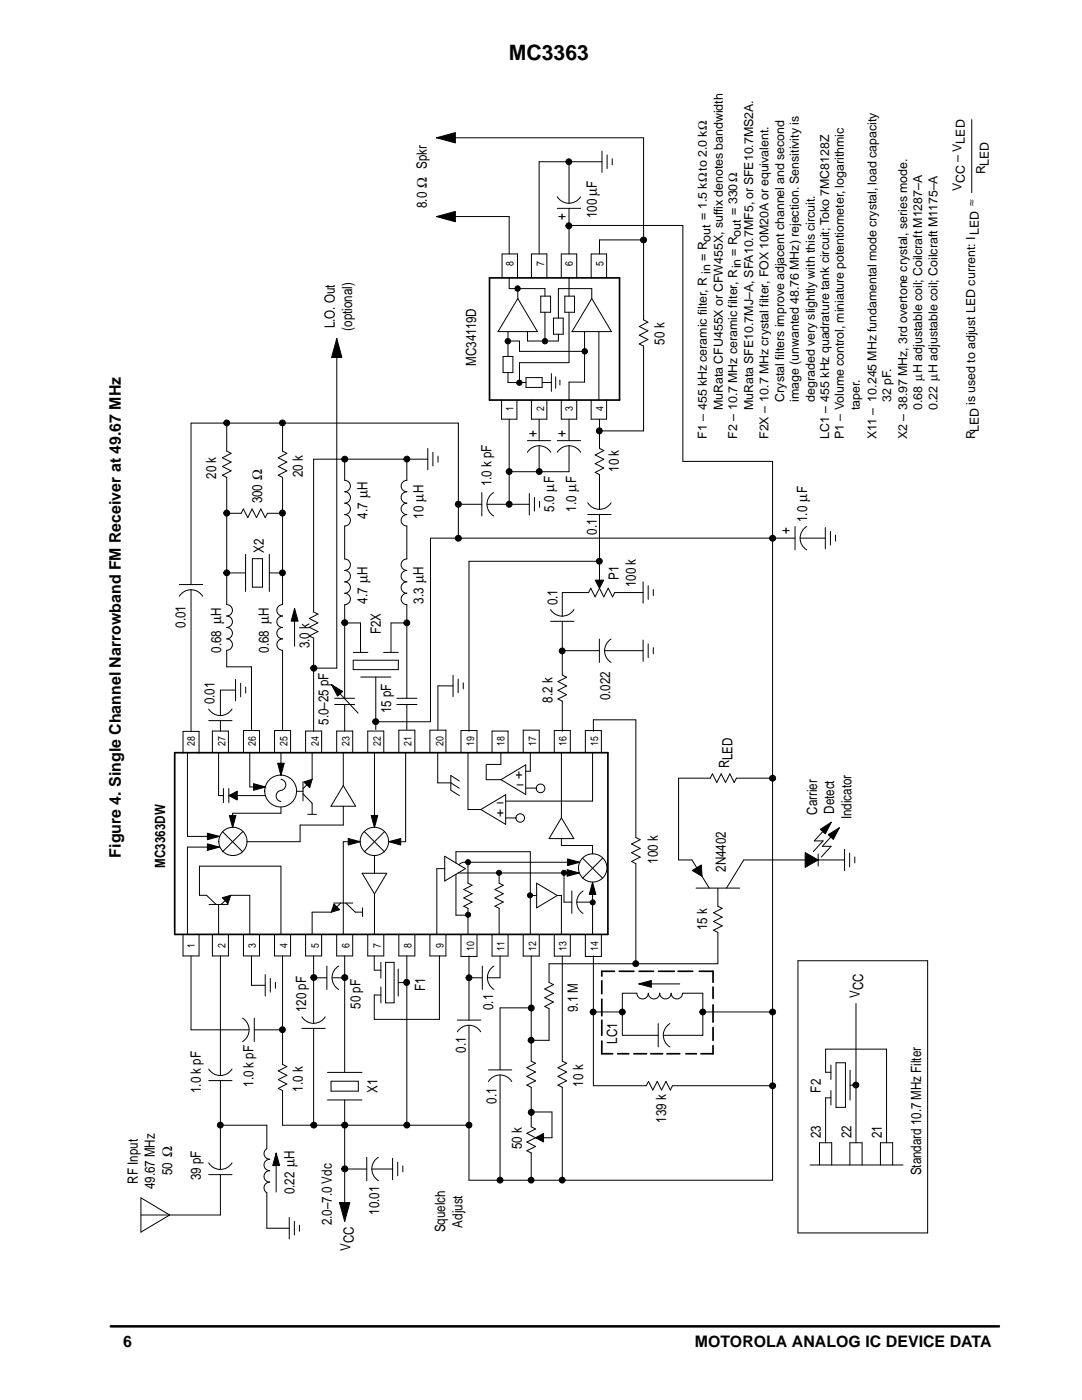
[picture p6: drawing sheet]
<svg xmlns="http://www.w3.org/2000/svg" width="216mm" height="279mm" viewBox="0 0 216 279" stroke-linecap="round" stroke-linejoin="round" font-family="sans-serif">
<path d="M22.1 264.7h177.2" fill="none" stroke="#000" stroke-width=".5"/>
<g fill="none" stroke="#000" stroke-width=".34">
<path d="M97.7 55.5h25.9v24.3h-25.9zM34.9 150.2h86.4v36.3h-86.4zM120.1 195.7v2.6M120.1 199.4v3.3M122.6 193.8h-2.5v1M123.6 193.8h2.9M127.5 193.8h2.9M131.4 193.8h3.2M135.3 193.8h2.9M139.5 193.8h2.8v2.2M142.3 197v2.3M120.1 207.8v2.5h2.1"/>
<path d="M120.1 203.6v3M123.3 210.3h2.2M126.5 210.3h2.5M129.9 210.3h2.3M133.1 210.3h2.5M136.9 210.3h2.1M142.3 208.7v1.6h-2.4M142.3 200.6v3.4M142.3 205.1v2.5"/>
</g>
<g fill="none" stroke="#000" stroke-width=".2">
<path d="M87.1 27.5h41.3v36.3l.9 .5-1.7 .9 1.7 .8-1.7 .9 1.7 .9-1.7 .8 .8 .5v16.9h-8.8M113.5 32.3v8.3M115.9 39.3a2.73 2.73 0 0 1-4.7 0M120.1 30.2v4.2M120.1 32.3h-12.5v18.4M121.1 30.9v2.7M122.2 31.7v1.2M193.9 23.9v14.6M87.1 43.2h14.5v7.5M100.2 55.5v-4.8h3.1v4.8M101.6 55.5v2.1h7.1v1.5M103.3 59.6l3.9 6.6h-7.8z"/>
<path d="M103.3 57.6v2M106 55.5v-4.8h3.1v4.8M107.9 59.1h2v3.2h-2zM111.2 41.6h4.7M112 55.5v-4.8h3.1v4.8M112.7 59.1h1.9v3.2h-1.9zM113.5 45h22.8v47.1h17.9v143.4h-60.6v-30.9M113.5 41.6v9.1M113.5 55.5v3.6M118 55.5v-4.8h3v4.8M118.1 59.6l3.9 6.6h-7.9zM118.1 59.6v-2h-6.7v5.9"/>
<path d="M128.4 47.9h-8.8v2.8M67.2 67.6v65.7h-4.6M100.1 79.8v3.9h3v-3.9M100.4 71.1h1.9v3.3h-1.9zM101.4 66.2v4.9M101.4 74.4v1.9h3.6M101.4 68.1h2.3v2h12.9M105 75.4h3.2v1.9h-3.2zM105.3 66.2v1.9h6.1v-1.4M106 79.8v3.9h3.1v-3.9M108.2 76.3h1.8M108.7 62.3v5.8"/>
<path d="M110 74.6v3.5M110.4 63.5h2v3.2h-2zM110.9 75.2v2.3M111.7 75.8v1M112 79.8v3.9h3.1v-3.9M113.5 62.3v10.1h-9.8v3.9M116.6 66.2v10.1h-3.1v3.5M118 79.8v3.9h3v-3.9M119.5 66.2v13.6M45.2 84.4v5.6l.9 .5-1.7 .9 1.7 .8-1.7 .9 1.7 .9-1.7 .8 .8 .5v25.4a1.14 1.14 0 0 1 1.2 1.1 1.14 1.14 0 0 1-1.2 1.1M56.4 84.4v5.6l.8 .5-1.7 .9 1.7 .8-1.7 .9 1.7 .9-1.7 .8 .9 .5v25.4a1.14 1.14 0 0 0-1.2 1.1 1.14 1.14 0 0 0 1.2 1.1 1.14 1.14 0 0 0-1.2 1.2 1.14 1.14 0 0 0 1.2 1.1 1.14 1.14 0 0 0-1.2 1.2 1.14 1.14 0 0 0 1.2 1.1 1.14 1.14 0 0 0-1.2 1.1 1.14 1.14 0 0 0 1.2 1.2v15.8M68.8 91.6v4.3a1.14 1.14 0 0 1 1.1 1.1 1.14 1.14 0 0 1-1.1 1.1 1.14 1.14 0 0 1 1.1 1.2 1.14 1.14 0 0 1-1.1 1.1 1.14 1.14 0 0 1 1.1 1.2 1.14 1.14 0 0 1-1.1 1.1 1.14 1.14 0 0 1 1.1 1.1 1.14 1.14 0 0 1-1.1 1.2v6.6a1.14 1.14 0 0 1 1.1 1.1 1.14 1.14 0 0 1-1.1 1.1 1.14 1.14 0 0 1 1.1 1.2 1.14 1.14 0 0 1-1.1 1.1 1.14 1.14 0 0 1 1.1 1.2 1.14 1.14 0 0 1-1.1 1.1 1.14 1.14 0 0 1 1.1 1.1 1.14 1.14 0 0 1-1.1 1.2v18.7"/>
<path d="M81.2 91.6v4.3a1.14 1.14 0 0 0-1.2 1.1 1.14 1.14 0 0 0 1.2 1.1 1.14 1.14 0 0 0-1.2 1.2 1.14 1.14 0 0 0 1.2 1.1 1.14 1.14 0 0 0-1.2 1.2 1.14 1.14 0 0 0 1.2 1.1 1.14 1.14 0 0 0-1.2 1.1 1.14 1.14 0 0 0 1.2 1.2v6.6a1.14 1.14 0 0 0-1.2 1.1 1.14 1.14 0 0 0 1.2 1.1 1.14 1.14 0 0 0-1.2 1.2 1.14 1.14 0 0 0 1.2 1.1 1.14 1.14 0 0 0-1.2 1.2 1.14 1.14 0 0 0 1.2 1.1 1.14 1.14 0 0 0-1.2 1.1 1.14 1.14 0 0 0 1.2 1.2v18.7M85.4 91.6h-22.8v30.5l.8 .5-1.7 .8 1.7 .9-1.7 .9 1.7 .8-1.7 .9 .9 .5v18.5M85.4 89.5v4.3M86.4 90.3v2.7M87.4 91v1.2M96.1 98.3v4.7M98.5 98.3a2.73 2.73 0 0 0 0 4.7M101.6 83.7v16.9M105.2 87.9h4.7M105.2 90.3a2.73 2.73 0 0 1 4.7 0M105.6 98.5v4.3M106.6 99.3v2.7"/>
<path d="M107.6 83.7v4.2M107.6 89v5.1M111.2 87.9h4.7M113.5 83.7v4.2M113.5 89v5.1h-11.9M115.9 90.3a2.73 2.73 0 0 0-4.7 0M119.6 83.7v5.8l.9 .4-1.7 .9 1.7 .9-1.7 .8 1.7 .9-1.7 .9 .8 .4v7M35.8 119a2.73 2.73 0 0 1 4.6 0M35.8 116.7h4.6M38.1 117.7v28.2M45.2 102.4h2.9l.5-.8 .8 1.7 .9-1.7 .9 1.7 .8-1.7 .9 1.7 .5-.9h3M45.2 114.3h3.8"/>
<path d="M49 110.6v7.4M50.4 111.5h2v5.7h-2zM53.7 114.3h2.7M53.7 110.6v7.4M91.5 107.4v-23h-53.4v32.3M91.5 100.6h4.6M97.2 100.6h8.4M107.7 100v1.2M117.3 100.3a2.73 2.73 0 0 0 4.6 0M117.3 102.7h4.6M119.6 112h-26v33.9M119.6 117.4l-.9 1.7-.8-1.7-.5 .9h-5.2v4.7"/>
<path d="M119.6 102.7v14.7M119.6 117.4l.9 1.7 .9-1.7 .8 1.7 .5-.8h5.6M128.3 116.1v4.3M129.3 116.9v2.7M130.4 117.7v1.2M158.6 107.4h-72.7v36.6h-10.9M158.6 105.1v4.6M159.7 107.4h5M161 105.1a2.73 2.73 0 0 0 0 4.6M164.7 105.3v4.2M165.7 106v2.8M166.7 106.8v1.2"/>
<path d="M45.2 122.9a1.14 1.14 0 0 1 1.2 1.2 1.14 1.14 0 0 1-1.2 1.1 1.14 1.14 0 0 1 1.2 1.2 1.14 1.14 0 0 1-1.2 1.1 1.14 1.14 0 0 1 1.2 1.1 1.14 1.14 0 0 1-1.2 1.2v3.3h5v12.5M47 137.7h-3v5.1M47 135.6v4.3M48 136.4v2.7M49 137.1v1.2M58.8 121.4v7.6M66.1 136.6l5.4 5.7M66.8 139.4h4M68.8 124.3h3.1v5.9M70.5 131.8h9v1.8h-9zM70.5 130.2h2.9M72 135.1h6"/>
<path d="M75 135.1v10.5M76.6 130.2h2.9M79.2 139.4h4M81.2 124.3h-3.2v5.9M90.4 136.9h-3v8.7M90.4 134.8v4.2M91.4 135.5v2.8M92.4 136.3v1.2M109.9 124h4.6M112.2 124v10.7l.9 .5-1.8 .8 1.8 .9-1.8 .9 1.8 .8-1.8 .9 .9 .4v6M112.2 129.9h7.4M114.5 121.7a2.73 2.73 0 0 1-4.6 0"/>
<path d="M119.6 127.5v4.7M120.6 129.9h7.7M121.9 127.5a2.73 2.73 0 0 0 0 4.7M128.3 127.7v4.3M129.3 128.5v2.7M130.4 129.3v1.2M36.5 150.3v-4.3h3.2v4.3M37.4 150.2v16.7h6.4M41.6 141.5a2.73 2.73 0 0 0 4.7 0M41.6 143.8h4.7M42.4 150.2v-4.3h3.2v4.3M43.6 150.2v8.6h1"/>
<path d="M44 143.8v2.1M44.6 157.4v2.8M45.7 158.8h7.3M45.7 157.4v2.8M48.6 150.1v-4.3h3.2v4.3M49.8 150.2v6.9h3.2M54.8 150.1v-4.3h3.2v4.3M56.1 155.5a1.12 1.12 0 0 1 .9 1.1 1.12 1.12 0 0 1-.9 1.1 1.12 1.12 0 0 0-1 1.1 1.12 1.12 0 0 0 1 1.2M56.1 150.2v4.5M59.2 157.9h1.3M60.5 158.4l1.8 1.9v2.2M60.5 156v3.8"/>
<path d="M61 150.2v-4.3h3.2v4.3M62.3 150.2v5.3l-1.8 1.9M66.8 140.6h4M67.2 150.2v-4.3h3.2v4.3M68.5 156.8l2.5 4.1h-5zM68.5 150.2v6.6M68.8 140.6v5.3M73.4 150.2v-4.3h3.2v4.3M74.7 150.2v15M79.2 140.6h4M79.6 150v-4.3h3.2v4.3M80.9 150.2v17.8h-3.3"/>
<path d="M81.2 140.6v5M85.8 150v-4.3h3.2v4.3M87.3 150.4v5.8h2.7l1.7 1.1M91.7 155.9l-1.7-1.1v2.9l1.7 1.1M92 150.1v-4.3h3.2v4.3M93.4 150.2v11.4h2.5M97 152.6v3h3M98.2 150.2v-4.3h3.2v4.3M99.9 150.2v2.4h-2.8M100 155.6l4.9-3v6zM104.4 150v-4.3h3.2v4.3M104.9 157.3h2.1"/>
<path d="M105.8 150.2v3.7h-.9M110.6 150.1v-4.3h3.2v4.3M112 150.2v13M116.8 150.1v-4.3h3.2v4.3M118.2 150.2v9.7h-17.3M118.4 145.9v-2.2h8.5v23.4l.8 .5-1.7 .8 1.7 .9-1.7 .9 1.7 .9-1.7 .8 .9 .5v19.9M154.2 155.3h-7.3l-.4 .9-.9-1.8-.8 1.8-.9-1.8-.9 1.8-.8-1.8-.5 .9h-6.3v16.3h2.7l3.4 5.6M43.8 169.1h-6.4v17.4M44.4 166l4 4M48.4 166l-4 4M56.1 161.1v1.2h-9.7v2.9M61.4 162.5h1.7"/>
<path d="M68.5 160.9v3.8h-8.6v3.3h-10.7M71.9 168h-3.4v18.5M72.3 174.3h4.9l-2.5 4.1zM72.7 166l4 4M74.7 170.8v3.5M74.7 178.4v8.1M76.7 166l-4 4M88.7 170.9l4.2 2.5-4.2 2.4zM88.7 173.4h-1.5v13.1M91 172.2v-2.2h14.8v16.5M91 174.5v8.1h2.4M91.4 174.2h24.2"/>
<path d="M93.4 172.1v4.2l.8 .4-1.7 .8 1.7 .9-1.7 .8 1.7 .8-1.7 .9 .9 .4v5.2M95.9 161.6l5-3v5.9zM99.6 174.2v2.1l.8 .4-1.6 .8 1.6 .9-1.6 .8 1.6 .8-1.6 .9 .8 .4v5.2M100.9 163.2h2M105.8 178.7h1.3M107.1 176.3l4.1 2.4-4.1 2.5zM111.2 178.7h.8v7.8M112 163.2l2.5 4.2h-4.9zM112 167.4v1.3h6.2v1.7M112.5 174.2v5.8h1.6M114.1 177.8v4.5M115.7 172.1h-23.1l-.6 .2-.4 .3"/>
<path d="M116.2 171.3l4.1 4M116.3 177.8a2.62 2.62 0 0 0 0 4.5M118.2 176.1v10.4M120.3 171.3l-4.1 4M138.9 177.2h8.7M143.2 177.2v3.7l.9 .4-1.7 .9 1.7 .8-1.7 .9 1.7 .9-1.7 .8 .8 .5v6.2h-33.6v3.8l.8 .4-1.7 .9 1.7 .8-1.7 .9 1.7 .9-1.7 .9 .9 .4v6.3h-3.6M163.3 170.4v2.4M165.9 164.1l-3.4 3.7h1.7l-1.9 2.1M167.5 165.2l-3.4 3.7h1.7l-1.9 2.1M168.5 171.6h-20.1l-3.4 5.6M168.5 169.5v4.3M169.5 170.3v2.7"/>
<path d="M170.6 171v1.2M36.5 186.5v4.3h3.2v-4.3M38.1 190.8v14.7h11.6M41.7 180.5h3.8M42.4 186.5v4.3h3.2v-4.3M43.1 180.5l-1.9-1.8h-1.4v-5.8h16.3v13.6M43.6 180.5v6M44 190.8v23.8M44.1 180.5l1.9-1.8h3.8v7.8M48.6 186.5v4.3h3.2v-4.3M50.2 190.8v5.8h2.7M52.9 194.5v4.3"/>
<path d="M53.9 195.3v2.7M54.8 186.5v4.3h3.2v-4.3M55 196v1.2M56.4 190.8v21.6l.8 .5-1.7 .8 1.7 .9-1.7 .9 1.7 .8-1.7 .9 .9 .4v7h37.2M61 186.5v4.3h3.2v-4.3M62.6 190.8v13.4M62.6 195.1h2.6M65.2 192.8v4.7M66.3 195.1h2.5M66.6 180.2h3.8M67.2 186.5v4.3h3.2v-4.3M67.6 192.8a2.73 2.73 0 0 0 0 4.7"/>
<path d="M68 180.2l-1.9 1.8h-3.8v4.5M68.8 190.8v23.2M69 180.2l1.9 1.8h1.4M72.3 181.2v1.7M73.4 186.5v4.3h3.2v-4.3M74.7 190.8v2.8h1.3M76 192.1v3.1M76 197v3.1M76.9 192.1h1.7v8h-1.7zM79.5 193.4v5.4M79.5 196.1h1.7M79.6 186.5v4.3h3.2v-4.3"/>
<path d="M81.2 190.8v33.8M85.8 186.5v4.3h3.2v-4.3M87.7 190.8v12.6h-13v-4.8h1.3M92 186.6v4.3h3.2v-4.3M93.6 195.1h2.6M93.6 190.8v12.8M96.2 192.8v4.7M98.2 186.5v4.3h3.2v-4.3M98.6 192.8a2.73 2.73 0 0 0 0 4.7M99.8 190.8v4.3h-2.5M104.4 186.5v4.3h3.2v-4.3M106 190.8v21l.9 .4-1.8 .9 1.8 .8-1.8 .9 1.8 .9-1.8 .9 .9 .4v7.9l.9 .4-1.8 .9 1.8 .9"/>
<path d="M110.6 186.5v4.3h3.2v-4.3M112.2 190.8v21l.9 .4-1.8 .9 1.8 .8-1.8 .9 1.8 .9-1.8 .9 .9 .4v18.5M115.1 180h3.1M116.8 186.6v4.3h3.2v-4.3M118.4 190.8v25.9h10.6l.4-.9 .9 1.7 .8-1.7 .9 1.7 .9-1.7 .9 1.7 .4-.8h20M127.5 196.4h8.1M159.2 191.7h25.9v54.4h-25.9zM41.6 213.3a2.73 2.73 0 0 0 4.7 0M41.6 215.7h4.7M44 215.7v17.7M48.4 203.2a2.73 2.73 0 0 1 0 4.7M50.7 205.5h5.7"/>
<path d="M50.7 203.2v4.7M60.2 202.9a2.73 2.73 0 0 0 4.7 0M60.2 205.2h4.7M62.6 205.2v19.4M65.3 214h6.9M65.3 219.5h6.9M66.1 215.8h5.4v2h-5.4zM68.8 219.5v24.3M91.3 205.9a2.73 2.73 0 0 1 4.6 0M91.3 203.6h4.6M97.5 215.8a2.73 2.73 0 0 1 4.6 0M97.5 213.5h4.6"/>
<path d="M99.8 214.5v21M106 201.1h-6.2v12.4M118.4 202h5.8M131.3 206.6h-7.1v-8.4h2.9a1.14 1.14 0 0 0 1.1 1.2 1.14 1.14 0 0 0 1.2-1.2 1.14 1.14 0 0 0 1.1 1.2 1.14 1.14 0 0 0 1.1-1.2 1.14 1.14 0 0 0 1.2 1.2 1.14 1.14 0 0 0 1.1-1.2 1.14 1.14 0 0 0 1.2 1.2 1.14 1.14 0 0 0 1.1-1.2h4v8.4h-7.8M131.3 204.3v4.6M133.7 204.3a2.73 2.73 0 0 0 0 4.6M140.2 202h14M165.8 214h-1.1v-4.6h12.2v18.7M165.8 219.1h-1.1v9M165.8 212.6v2.8M165.8 217.7v2.8M166.8 212.1h1.9v8.9h-1.9z"/>
<path d="M169.6 216.6h1.2M169.6 213.6v5.9M170.8 200.3v27.8M28.1 239.1l5.8 3.4-5.8 3.4zM41.6 234.4h4.7M44 224.6h9.2v4.6a1.14 1.14 0 0 0-.5 1.3 1.14 1.14 0 0 0 1.1 .9 1.14 1.14 0 0 0-1.1 1.1 1.14 1.14 0 0 0 1.1 1.1 1.14 1.14 0 0 0-1.1 1.2 1.14 1.14 0 0 0 1.1 1.1 1.14 1.14 0 0 0-1.1 .9 1.14 1.14 0 0 0 .5 1.2v7.1h4.5M44 234.4v8.1h-15.9M46.3 232.1a2.73 2.73 0 0 1-4.7 0M55.1 230.1v7.8M68.8 233.3h4.4M73.2 231v4.6M74.2 233.3h4.1"/>
<path d="M75.5 231a2.73 2.73 0 0 0 0 4.6M78.3 231.2v4.2M79.4 231.9v2.8M80.4 232.7v1.2M106 221.9h4.1v5.2h-3.2M106.9 227.1l-1.8 .8 1.8 .9-1.8 .9 .9 .4v5.4M161.6 232.5h18.6M163.5 232.5v-4.4h2.5v4.4M169.6 232.5v-4.4h2.4v4.4M175.7 232.5v-4.4h2.4v4.4M57.7 243v4.3M58.7 243.8v2.7"/>
<path d="M59.7 244.5v1.2"/>
<circle cx="56" cy="157.9" r="3.2"/>
<circle cx="107.9" cy="157.3" r=".86"/>
<circle cx="46.5" cy="167.9" r="2.82"/>
<circle cx="74.7" cy="167.9" r="2.83"/>
<circle cx="103.8" cy="163.2" r=".85"/>
<circle cx="118.3" cy="173.2" r="2.83"/>
</g>
<g fill="#000" stroke="#000" stroke-width=".2">
<path d="M87.1 27.5l3.8-1v2zM87.1 43.2l3.8-1v2.1zM67.2 67.6l1 3.7h-2zM118.8 115.8h1.7l-.9 1.6zM58.8 121.4l.7 2.6h-1.4zM66.1 136.6l2.3 1.4-1 .9zM45.7 158.8l1.6-.9v1.8zM50.6 156.4l2.4 .7-2.4 .6zM55.4 152.3h1.3l-.6 2.4zM60.6 156.1l1.7-.6-.5 1.7zM41.4 166.3l2.4 .6-2.4 .7zM41.4 168.4l2.4 .7-2.4 .6z"/>
<path d="M45.8 162.7h1.3l-.7 2.5zM69.5 167.3l2.4 .7-2.4 .6zM74.1 162.7h1.3l-.7 2.5zM77.6 168l2.4-.7v1.3zM113.2 173.6l2.4 .6-2.4 .7zM113.3 171.4l2.4 .7-2.4 .6zM118.2 176.1l.7 2.4h-1.3zM138.1 173.7l1.8-1.1 .2 2.3zM160.7 170.2l2.6 1.4-2.6 1.5zM163.7 165.5l2.2-1.4-1.2 2.3zM165.3 166.6l2.2-1.4-1.2 2.3zM44.4 179.2l1.6-.5-.5 1.6z"/>
<path d="M66.6 180.4l1.2 1.2-1.7 .4zM127.5 196.4l2.5-.7v1.3zM55.1 230.1l.7 2.5h-1.4zM106.9 227.1l1.6-.9v1.7zM67.7 240h2.1l-1 3.8z"/>
<circle cx="113.5" cy="32.3" r=".58"/>
<circle cx="103.3" cy="57.6" r=".53"/>
<circle cx="113.5" cy="45.1" r=".59"/>
<circle cx="128.4" cy="47.9" r=".59"/>
<circle cx="101.3" cy="68.1" r=".54"/>
<circle cx="103.6" cy="76.4" r=".52"/>
<circle cx="108.8" cy="68.1" r=".53"/>
<circle cx="116.7" cy="70.1" r=".54"/>
<circle cx="45.2" cy="84.4" r=".58"/>
<circle cx="56.4" cy="84.4" r=".58"/>
<circle cx="68.8" cy="91.6" r=".59"/>
<circle cx="81.2" cy="91.6" r=".58"/>
<circle cx="101.6" cy="94.1" r=".58"/>
<circle cx="107.6" cy="94.1" r=".58"/>
<circle cx="119.6" cy="86" r=".59"/>
<circle cx="45.2" cy="114.3" r=".58"/>
<circle cx="45.3" cy="102.4" r=".59"/>
<circle cx="56.4" cy="114.3" r=".58"/>
<circle cx="56.4" cy="102.4" r=".59"/>
<circle cx="91.4" cy="107.4" r=".59"/>
<circle cx="91.5" cy="100.6" r=".6"/>
<circle cx="101.6" cy="100.6" r=".59"/>
<circle cx="119.6" cy="112" r=".58"/>
<circle cx="154.2" cy="107.4" r=".59"/>
<circle cx="62.6" cy="133.3" r=".6"/>
<circle cx="68.8" cy="124.3" r=".59"/>
<circle cx="81.2" cy="124.3" r=".58"/>
<circle cx="112.2" cy="129.9" r=".58"/>
<circle cx="75" cy="144" r=".59"/>
<circle cx="154.2" cy="155.3" r=".59"/>
<circle cx="93.4" cy="172.1" r=".5"/>
<circle cx="99.6" cy="174.2" r=".5"/>
<circle cx="105.7" cy="178.7" r=".5"/>
<circle cx="112.5" cy="174.2" r=".5"/>
<circle cx="62.6" cy="195.1" r=".59"/>
<circle cx="68.8" cy="195.1" r=".59"/>
<circle cx="81.1" cy="196.1" r=".59"/>
<circle cx="93.4" cy="182.6" r=".5"/>
<circle cx="93.6" cy="195.1" r=".58"/>
<circle cx="118.3" cy="180.1" r=".5"/>
<circle cx="126.9" cy="192.3" r=".58"/>
<circle cx="56.4" cy="205.5" r=".58"/>
<circle cx="106" cy="207.6" r=".58"/>
<circle cx="106" cy="201.2" r=".59"/>
<circle cx="118.4" cy="202" r=".58"/>
<circle cx="124.2" cy="202" r=".58"/>
<circle cx="140.2" cy="202" r=".58"/>
<circle cx="154.2" cy="202" r=".59"/>
<circle cx="154.2" cy="216.7" r=".59"/>
<circle cx="170.8" cy="216.5" r=".58"/>
<circle cx="44" cy="224.5" r=".58"/>
<circle cx="62.6" cy="224.6" r=".59"/>
<circle cx="68.8" cy="224.6" r=".59"/>
<circle cx="68.8" cy="233.3" r=".6"/>
<circle cx="81.2" cy="224.5" r=".58"/>
<circle cx="93.6" cy="224.5" r=".58"/>
<circle cx="99.8" cy="235.5" r=".58"/>
<circle cx="106" cy="235.5" r=".58"/>
<circle cx="106" cy="222" r=".59"/>
<circle cx="112.2" cy="235.5" r=".58"/>
</g>
<path d="M172.6 175h17.9v7.5h-17.9z" fill="#fff"/>
<text font-size="4.2" x="101.5" y="11.9">MC3363</text>
<g font-size="3.2">
<text x="24.1" y="171.1" transform="rotate(-90 24.1 171.1)">Figure 4. Single Channel Narrowband FM Receiver at 49.67 MHz</text>
<text x="24.6" y="268.8">6</text>
<text x="138.7" y="268.9">MOTOROLA ANALOG IC DEVICE DATA</text>
</g>
<g font-size="2.8">
<text x="85.2" y="41.5" transform="rotate(-90 85.2 41.5)">8.0 Ω Spkr</text>
<text x="113" y="43.9" transform="rotate(-90 113 43.9)">+</text>
<text x="119.1" y="43.5" transform="rotate(-90 119.1 43.5)">100 µF</text>
<text x="66.8" y="65.5" transform="rotate(-90 66.8 65.5)">L.O. Out</text>
<text x="70.3" y="66" transform="rotate(-90 70.3 66)">(optional)</text>
<text x="132.6" y="68.8" transform="rotate(-90 132.6 68.8)">50 k</text>
<text x="95" y="73" transform="rotate(-90 95 73)">MC34119D</text>
<text x="107.2" y="87.3" transform="rotate(-90 107.2 87.3)">+</text>
<text x="113" y="87.3" transform="rotate(-90 113 87.3)">+</text>
<text x="43.1" y="95.5" transform="rotate(-90 43.1 95.5)">20 k</text>
<text x="60.4" y="95.2" transform="rotate(-90 60.4 95.2)">20 k</text>
<text x="123.5" y="94.2" transform="rotate(-90 123.5 94.2)">10 k</text>
<text x="52.3" y="100.5" transform="rotate(-90 52.3 100.5)">300 Ω</text>
<text x="98" y="97.1" transform="rotate(-90 98 97.1)">1.0 k pF</text>
<text x="73.3" y="103.5" transform="rotate(-90 73.3 103.5)">4.7 µH</text>
<text x="84.5" y="103.5" transform="rotate(-90 84.5 103.5)">10 µH</text>
<text x="110.6" y="102.2" transform="rotate(-90 110.6 102.2)">5.0 µF</text>
<text x="115" y="102.2" transform="rotate(-90 115 102.2)">1.0 µF</text>
<text x="119.1" y="106.7" transform="rotate(-90 119.1 106.7)">0.1</text>
<text x="157.7" y="106.6" transform="rotate(-90 157.7 106.6)">+</text>
<text x="161.1" y="104.2" transform="rotate(-90 161.1 104.2)">1.0 µF</text>
<text x="52.6" y="110.3" transform="rotate(-90 52.6 110.3)">X2</text>
<text x="123.5" y="115.8" transform="rotate(-90 123.5 115.8)">P1</text>
<text x="126.9" y="117.2" transform="rotate(-90 126.9 117.2)">100 k</text>
<text x="37" y="125.3" transform="rotate(-90 37 125.3)">0.01</text>
<text x="73.3" y="120.5" transform="rotate(-90 73.3 120.5)">4.7 µH</text>
<text x="84.5" y="120.5" transform="rotate(-90 84.5 120.5)">3.3 µH</text>
<text x="111.3" y="120.8" transform="rotate(-90 111.3 120.8)">0.1</text>
<text x="44.2" y="130.3" transform="rotate(-90 44.2 130.3)">0.68 µH</text>
<text x="53.7" y="130.3" transform="rotate(-90 53.7 130.3)">0.68 µH</text>
<text x="61.8" y="129.4" transform="rotate(-90 61.8 129.4)">3.0 k</text>
<text x="76" y="126.6" transform="rotate(-90 76 126.6)">F2X</text>
<text x="42.8" y="140.5" transform="rotate(-90 42.8 140.5)">0.01</text>
<text x="78.1" y="142.4" transform="rotate(-90 78.1 142.4)">15 pF</text>
<text x="110.2" y="140.2" transform="rotate(-90 110.2 140.2)">8.2 k</text>
<text x="121.8" y="139.8" transform="rotate(-90 121.8 139.8)">0.022</text>
<text x="65.5" y="144.6" transform="rotate(-90 65.5 144.6)">5.0–25 pF</text>
<text x="104.3" y="153.8" transform="rotate(-180 104.3 153.8)">+</text>
<text x="104.5" y="155.9" transform="rotate(-180 104.5 155.9)">–</text>
<text x="145.5" y="153.3" transform="rotate(-90 145.5 153.3)">RLED</text>
<text x="100.5" y="159.5" transform="rotate(-180 100.5 159.5)">–</text>
<text x="100.5" y="161.5" transform="rotate(-180 100.5 161.5)">+</text>
<text x="163.1" y="162.6" transform="rotate(-90 163.1 162.6)">Carrier</text>
<text x="166.5" y="162.4" transform="rotate(-90 166.5 162.4)">Detect</text>
<text x="169.9" y="163.5" transform="rotate(-90 169.9 163.5)">Indicator</text>
<text x="33" y="173.1" transform="rotate(-90 33 173.1)">MC3363DW</text>
<text x="131.3" y="172.4" transform="rotate(-90 131.3 172.4)">100 k</text>
<text x="144.8" y="174" transform="rotate(-90 144.8 174)">2N4402</text>
<text x="141.1" y="185.7" transform="rotate(-90 141.1 185.7)">15 k</text>
<text x="84.8" y="197.7" transform="rotate(-90 84.8 197.7)">F1</text>
<text x="61.1" y="202" transform="rotate(-90 61.1 202)">120 pF</text>
<text x="72" y="201.3" transform="rotate(-90 72 201.3)">50 pF</text>
<text x="98.4" y="201.6" transform="rotate(-90 98.4 201.6)">0.1</text>
<text x="115.3" y="202" transform="rotate(-90 115.3 202)">9.1 M</text>
<text x="171.6" y="199.3" transform="rotate(-90 171.6 199.3)">VCC</text>
<text x="123.1" y="208.3" transform="rotate(-90 123.1 208.3)">LC1</text>
<text x="93" y="210.1" transform="rotate(-90 93 210.1)">0.1</text>
<text x="40.1" y="218.2" transform="rotate(-90 40.1 218.2)">1.0 k pF</text>
<text x="50.6" y="216.9" transform="rotate(-90 50.6 216.9)">1.0 k pF</text>
<text x="60.4" y="217.8" transform="rotate(-90 60.4 217.8)">1.0 k</text>
<text x="75.3" y="218.1" transform="rotate(-90 75.3 218.1)">X1</text>
<text x="99.1" y="220.2" transform="rotate(-90 99.1 220.2)">0.1</text>
<text x="116.3" y="216.8" transform="rotate(-90 116.3 216.8)">10 k</text>
<text x="163.8" y="218" transform="rotate(-90 163.8 218)">F2</text>
<text x="132.9" y="224" transform="rotate(-90 132.9 224)">139 k</text>
<text x="163.8" y="227.1" transform="rotate(-90 163.8 227.1)">23</text>
<text x="169.9" y="227.1" transform="rotate(-90 169.9 227.1)">22</text>
<text x="176" y="227.1" transform="rotate(-90 176 227.1)">21</text>
<text x="104.1" y="229.4" transform="rotate(-90 104.1 229.4)">50 k</text>
<text x="27.5" y="236.2" transform="rotate(-90 27.5 236.2)">RF Input</text>
<text x="30.9" y="237.3" transform="rotate(-90 30.9 237.3)">49.67 MHz</text>
<text x="34.3" y="234.6" transform="rotate(-90 34.3 234.6)">50 Ω</text>
<text x="40.1" y="235.6" transform="rotate(-90 40.1 235.6)">39 pF</text>
<text x="58.7" y="238.4" transform="rotate(-90 58.7 238.4)">0.22 µH</text>
<text x="183.8" y="234.6" transform="rotate(-90 183.8 234.6)">Standard 10.7 MHz Filter</text>
<text x="66.2" y="244.5" transform="rotate(-90 66.2 244.5)">2.0–7.0 Vdc</text>
<text x="75.7" y="242.5" transform="rotate(-90 75.7 242.5)">10.01</text>
<text x="88.9" y="245.9" transform="rotate(-90 88.9 245.9)">Squelch</text>
<text x="92.3" y="245" transform="rotate(-90 92.3 245)">Adjust</text>
<text x="69.9" y="249.8" transform="rotate(-90 69.9 249.8)">VCC</text>
</g>
<g font-size="2.5">
<text x="192.5" y="28.7" transform="rotate(-90 192.5 28.7)">LED</text>
<text x="191.9" y="32.3" transform="rotate(-90 191.9 32.3)">– V</text>
<text x="196.6" y="34.8" transform="rotate(-90 196.6 34.8)">R</text>
<text x="197.3" y="33.1" transform="rotate(-90 197.3 33.1)">LED</text>
<text x="191.9" y="38.1" transform="rotate(-90 191.9 38.1)">V</text>
<text x="192.5" y="36.6" transform="rotate(-90 192.5 36.6)">CC</text>
<text x="194.6" y="41.2" transform="rotate(-90 194.6 41.2)">≈</text>
<text x="141.1" y="43.9" transform="rotate(-90 141.1 43.9)">= 1.5 kΩ to 2.0 kΩ</text>
<text x="147.1" y="42.9" transform="rotate(-90 147.1 42.9)">= 330Ω</text>
<text x="147.8" y="47.3" transform="rotate(-90 147.8 47.3)">out</text>
<text x="195.3" y="46.9" transform="rotate(-90 195.3 46.9)">LED</text>
<text x="141.1" y="52" transform="rotate(-90 141.1 52)">= R</text>
<text x="141.8" y="48.3" transform="rotate(-90 141.8 48.3)">out</text>
<text x="147.1" y="51" transform="rotate(-90 147.1 51)">= R</text>
<text x="147.8" y="53.6" transform="rotate(-90 147.8 53.6)">in</text>
<text x="141.8" y="54.6" transform="rotate(-90 141.8 54.6)">in</text>
<text x="144.2" y="81.8" transform="rotate(-90 144.2 81.8)">MuRata CFU455X or CFW455X, suffix denotes bandwidth</text>
<text x="150.3" y="81.8" transform="rotate(-90 150.3 81.8)">MuRata SFE10.7MJ–A, SFA10.7MF5, or SFE10.7MS2A.</text>
<text x="156.5" y="80.1" transform="rotate(-90 156.5 80.1)">Crystal filters improve adjacent channel and second</text>
<text x="159.4" y="80.1" transform="rotate(-90 159.4 80.1)">image (unwanted 48.76 MHz) rejection. Sensitivity is</text>
<text x="162.6" y="80.1" transform="rotate(-90 162.6 80.1)">degraded very slightly with this circuit.</text>
<text x="171.5" y="81.8" transform="rotate(-90 171.5 81.8)">taper.</text>
<text x="177.8" y="80.1" transform="rotate(-90 177.8 80.1)">32 pF.</text>
<text x="184" y="81.8" transform="rotate(-90 184 81.8)">0.68 µH adjustable coil; Coilcraft M1287–A</text>
<text x="187.1" y="81.8" transform="rotate(-90 187.1 81.8)">0.22 µH adjustable coil; Coilcraft M1175–A</text>
<text x="194.6" y="80.8" transform="rotate(-90 194.6 80.8)">is used to adjust LED current: I</text>
<text x="141.1" y="87.6" transform="rotate(-90 141.1 87.6)">F1 – 455 kHz ceramic filter, R</text>
<text x="147.1" y="87.6" transform="rotate(-90 147.1 87.6)">F2 – 10.7 MHz ceramic filter, R</text>
<text x="153.3" y="87.6" transform="rotate(-90 153.3 87.6)">F2X – 10.7 MHz crystal filter, FOX 10M20A or equivalent.</text>
<text x="165.5" y="87.6" transform="rotate(-90 165.5 87.6)">LC1 – 455 kHz quadrature tank circuit; Toko 7MC8128Z</text>
<text x="168.4" y="87.6" transform="rotate(-90 168.4 87.6)">P1 – Volume control, miniature potentiometer, logarithmic</text>
<text x="174.9" y="87.6" transform="rotate(-90 174.9 87.6)">X11 – 10.245 MHz fundamental mode crystal, load capacity</text>
<text x="181" y="87.6" transform="rotate(-90 181 87.6)">X2 – 38.97 MHz, 3rd overtone crystal, series mode.</text>
<text x="194.6" y="87.6" transform="rotate(-90 194.6 87.6)">R</text>
<text x="195.3" y="86.2" transform="rotate(-90 195.3 86.2)">LED</text>
</g>
<g font-size="2.1">
<text x="102.5" y="53.2" transform="rotate(-90 102.5 53.2)">8</text>
<text x="108.6" y="53.2" transform="rotate(-90 108.6 53.2)">7</text>
<text x="114.3" y="53.2" transform="rotate(-90 114.3 53.2)">6</text>
<text x="120.4" y="53.2" transform="rotate(-90 120.4 53.2)">5</text>
<text x="102.5" y="82" transform="rotate(-90 102.5 82)">1</text>
<text x="108.6" y="82" transform="rotate(-90 108.6 82)">2</text>
<text x="114.3" y="82" transform="rotate(-90 114.3 82)">3</text>
<text x="120.4" y="82" transform="rotate(-90 120.4 82)">4</text>
<text x="38.9" y="148.9" transform="rotate(-90 38.9 148.9)">28</text>
<text x="45" y="148.9" transform="rotate(-90 45 148.9)">27</text>
<text x="51.1" y="148.9" transform="rotate(-90 51.1 148.9)">26</text>
<text x="57.3" y="148.9" transform="rotate(-90 57.3 148.9)">25</text>
<text x="63.6" y="148.9" transform="rotate(-90 63.6 148.9)">24</text>
<text x="69.7" y="148.9" transform="rotate(-90 69.7 148.9)">23</text>
<text x="76" y="148.9" transform="rotate(-90 76 148.9)">22</text>
<text x="82.1" y="148.9" transform="rotate(-90 82.1 148.9)">21</text>
<text x="88.5" y="148.9" transform="rotate(-90 88.5 148.9)">20</text>
<text x="94.6" y="148.9" transform="rotate(-90 94.6 148.9)">19</text>
<text x="100.7" y="148.9" transform="rotate(-90 100.7 148.9)">18</text>
<text x="107" y="148.9" transform="rotate(-90 107 148.9)">17</text>
<text x="113.1" y="148.9" transform="rotate(-90 113.1 148.9)">16</text>
<text x="119.3" y="148.9" transform="rotate(-90 119.3 148.9)">15</text>
<text x="38.9" y="189.3" transform="rotate(-90 38.9 189.3)">1</text>
<text x="45" y="189.3" transform="rotate(-90 45 189.3)">2</text>
<text x="51.1" y="189.3" transform="rotate(-90 51.1 189.3)">3</text>
<text x="57.3" y="189.3" transform="rotate(-90 57.3 189.3)">4</text>
<text x="63.6" y="189.3" transform="rotate(-90 63.6 189.3)">5</text>
<text x="69.7" y="189.3" transform="rotate(-90 69.7 189.3)">6</text>
<text x="76" y="189.3" transform="rotate(-90 76 189.3)">7</text>
<text x="82.1" y="189.3" transform="rotate(-90 82.1 189.3)">8</text>
<text x="88.5" y="189.3" transform="rotate(-90 88.5 189.3)">9</text>
<text x="94.6" y="189.8" transform="rotate(-90 94.6 189.8)">10</text>
<text x="100.7" y="189.7" transform="rotate(-90 100.7 189.7)">11</text>
<text x="107" y="189.8" transform="rotate(-90 107 189.8)">12</text>
<text x="113.1" y="189.8" transform="rotate(-90 113.1 189.8)">13</text>
<text x="119.3" y="189.8" transform="rotate(-90 119.3 189.8)">14</text>
</g>
</svg>
